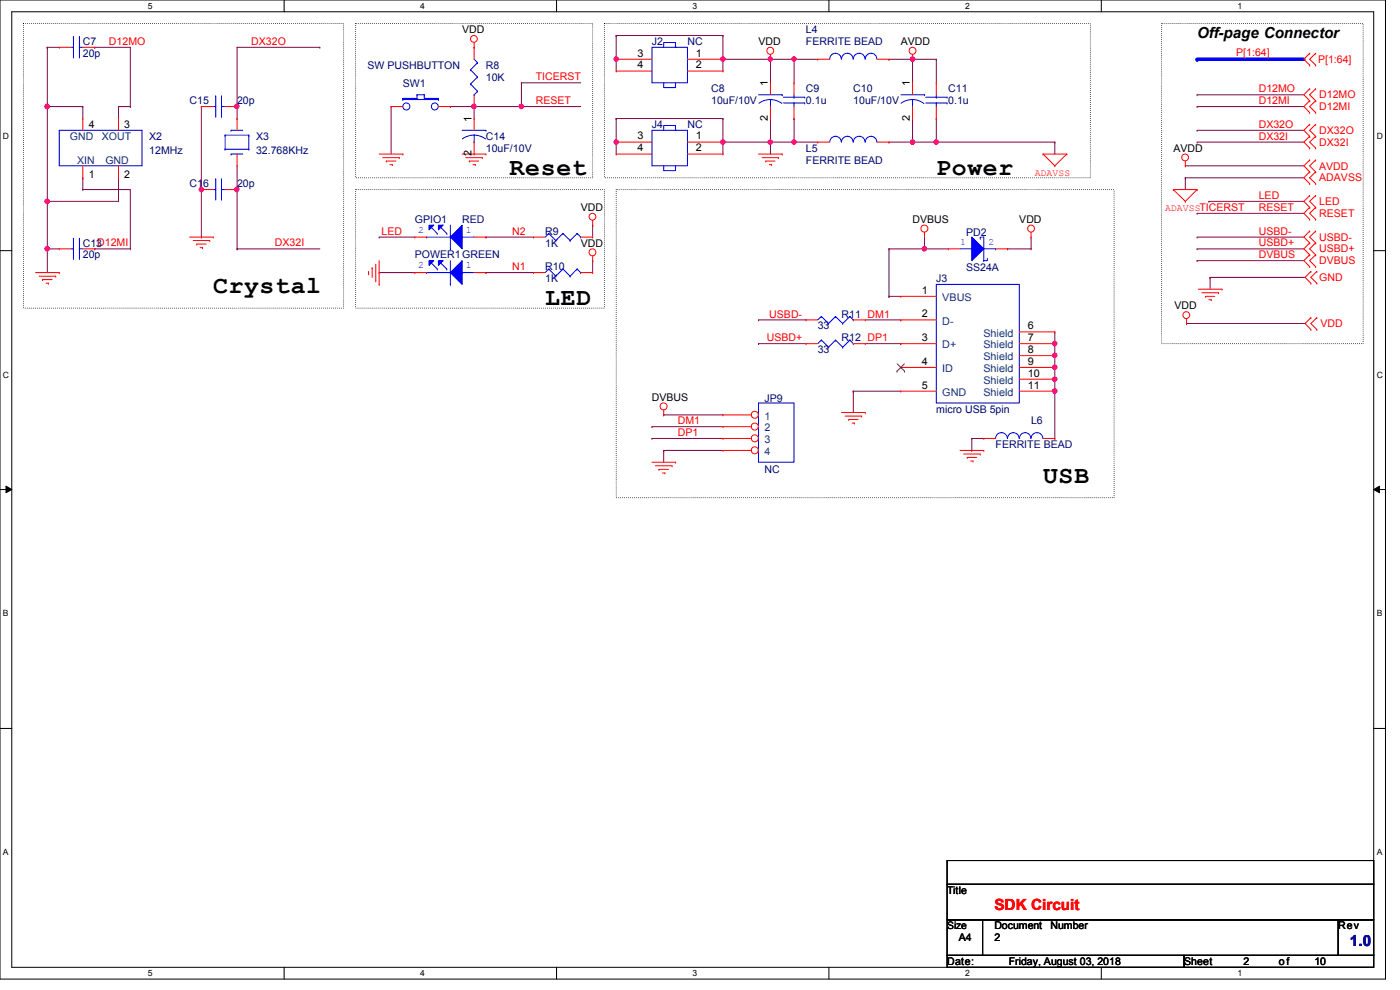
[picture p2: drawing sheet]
<svg xmlns="http://www.w3.org/2000/svg" width="297mm" height="210mm" viewBox="0 0 297 210" stroke-linecap="round" stroke-linejoin="round" font-family="sans-serif">
<path d="M0 0h293.9v207.7h-293.9zM2.5 2.5h288.9v202.7h-288.9z" fill="none" stroke="#000" stroke-width=".21"/>
<g fill="#fff">
<path d="M31.4 .3h.9v1.9h-.9z"/>
<path d="M31.4 205.4h.9v2h-.9z"/>
</g>
<path d="M60.3 0v2.5M60.3 205.2v2.5" fill="none" stroke="#000" stroke-width=".21"/>
<g fill="#fff">
<path d="M89.2 .3h.9v1.9h-.9z"/>
<path d="M89.2 205.4h.9v2h-.9z"/>
</g>
<path d="M118.1 0v2.5M118.1 205.2v2.5" fill="none" stroke="#000" stroke-width=".21"/>
<g fill="#fff">
<path d="M146.9 .3h1v1.9h-1z"/>
<path d="M146.9 205.4h1v2h-1z"/>
</g>
<path d="M175.9 0v2.5M175.9 205.2v2.5" fill="none" stroke="#000" stroke-width=".21"/>
<g fill="#fff">
<path d="M204.7 .3h1v1.9h-1z"/>
<path d="M204.7 205.4h1v2h-1z"/>
</g>
<path d="M233.6 0v2.5M233.6 205.2v2.5" fill="none" stroke="#000" stroke-width=".21"/>
<g fill="#fff">
<path d="M262.5 .3h1v1.9h-1z"/>
<path d="M262.5 205.4h1v2h-1z"/>
<path d="M.6 27.8h1.3v2h-1.3z"/>
<path d="M292.1 27.8h1.2v2h-1.2z"/>
<path d="M.6 78.5h1.3v2h-1.3z"/>
<path d="M292.1 78.5h1.2v2h-1.2z"/>
</g>
<path d="M0 53.2h2.5M291.4 53.2h2.5" fill="none" stroke="#000" stroke-width=".21"/>
<g fill="#fff">
<path d="M.6 129.2h1.2v1.9h-1.2z"/>
<path d="M292.1 129.2h1.1v1.9h-1.1z"/>
</g>
<path d="M0 103.8h2.5M1.3 103.1l1.2 .7-1.2 .7zM291.4 103.8l1.3-.7v1.4zM291.4 103.8h2.5" fill="none" stroke="#000" stroke-width=".21"/>
<path d="M1.3 103.1l1.2 .7-1.2 .7zM291.4 103.8l1.3-.7v1.4z" fill="#000"/>
<g fill="#fff">
<path d="M.6 179.8h1.2v2h-1.2z"/>
<path d="M292.1 179.8h1.1v2h-1.1z"/>
</g>
<path d="M0 154.5h2.5M291.4 154.5h2.5" fill="none" stroke="#000" stroke-width=".21"/>
<path d="M5 5h67.9v60.4h-67.9zM75.4 5h50.3v32.7h-50.3zM128.2 5h103.1v32.7h-103.1zM246.4 5h42.8v67.9h-42.8zM75.4 40.2h52.8v25.2h-52.8zM130.7 40.2h105.6v65.4h-105.6z" fill="none" stroke="#000" stroke-width=".21" stroke-dasharray="0 .4"/>
<path d="M254 12.6h22.6" fill="none" stroke="#00f" stroke-width=".72"/>
<circle cx="254" cy="12.6" r=".36" fill="#00f"/>
<g fill="none" stroke="#800040" stroke-width=".21">
<path d="M130.7 30.1h.1M130.7 25.1h.1M130.7 30.1v2.6M130.7 25.1h22.7M153.4 30.1h.1M153.4 30.1v2.6M168.4 25.1h.1M168.4 25.1v5M251.5 37.7h.1M251.5 35.2h.1M251.5 37.7v2.5M251.5 37.7h25.1"/>
<path d="M251.5 35.2h25.1M254 22.6h.1M254 20.1h.1M254 22.6h22.6M254 20.1h22.6M80.4 50.3h.1M80.4 57.8h.1M80.4 50.3h7.6M80.4 57.8h7.6M103.1 50.3h.1M103.1 57.8h.1M103.1 50.3h10.1"/>
<path d="M103.1 57.8h10.1M125.7 47.8h.1M125.7 55.3h.1M125.7 47.8v2.5M125.7 55.3v2.5M254 45.3h.1M254 50.3h.1M254 52.8h.1M254 55.3h.1M254 45.3h22.6M254 50.3h22.6M254 52.8h22.6"/>
<path d="M254 55.3h22.6M256.5 42.7h.1M256.5 42.7h20.1M256.7 58.8h.1M256.7 58.8h20.2M256.7 58.8v2.5M160.9 67.9h.1M160.9 72.9h.1M160.9 67.9h10.1M160.9 72.9h10.1M251.7 68.6h.1M251.7 68.6h25.2"/>
<path d="M138.3 90.5h.1M138.3 93h.1M138.3 90.5h15.1M138.3 93h15.1M140.8 88h.1M140.8 95.5h.1M140.8 88h12.6M140.8 95.5h12.6M140.8 95.5v2.5M181 83h.1M181 83h10.1M181 83v4.5"/>
</g>
<circle cx="168.4" cy="30.1" r=".47" fill="#f0f"/>
<circle cx="168.4" cy="30.1" r=".47" fill="none" stroke="#f0f" stroke-width=".21"/>
<path d="M130.7 12.6h.1M130.7 12.6v2.5M163.4 12.6h.1M163.4 12.6h5M193.6 12.6h.1M193.6 12.6h5M163.4 30.1h.1M163.4 30.1h5" fill="none" stroke="#800040" stroke-width=".21"/>
<circle cx="130.7" cy="12.5" r=".47" fill="#f0f"/>
<circle cx="130.7" cy="12.5" r=".47" fill="none" stroke="#f0f" stroke-width=".21"/>
<path d="M130.7 7.5h.1M130.7 7.5h22.7M130.7 7.5v5.1M198.6 30.1h.1M198.6 30.1h25.2" fill="none" stroke="#800040" stroke-width=".21"/>
<circle cx="198.6" cy="30.1" r=".48" fill="#f0f"/>
<circle cx="198.6" cy="30.1" r=".48" fill="none" stroke="#f0f" stroke-width=".21"/>
<path d="M153.4 7.5h.1M153.4 12.6h.1M153.4 7.5v7.6M153.4 12.6h10" fill="none" stroke="#800040" stroke-width=".21"/>
<circle cx="163.4" cy="12.5" r=".47" fill="#f0f"/>
<circle cx="163.4" cy="12.5" r=".47" fill="none" stroke="#f0f" stroke-width=".21"/>
<circle cx="153.4" cy="12.5" r=".48" fill="#f0f"/>
<circle cx="153.4" cy="12.5" r=".48" fill="none" stroke="#f0f" stroke-width=".21"/>
<path d="M100.6 22.6h.1M100.6 22.6v2.5" fill="none" stroke="#800040" stroke-width=".21"/>
<circle cx="100.5" cy="22.6" r=".48" fill="#f0f"/>
<circle cx="100.5" cy="22.6" r=".48" fill="none" stroke="#f0f" stroke-width=".21"/>
<path d="M110.6 17.6h.1M110.6 17.6v5M110.6 17.6h12.6M95.5 22.6h.1M95.5 22.6h27.7M100.6 22.6h.1M110.6 22.6h.1" fill="none" stroke="#800040" stroke-width=".21"/>
<circle cx="110.6" cy="22.6" r=".49" fill="#f0f"/>
<circle cx="110.6" cy="22.6" r=".49" fill="none" stroke="#f0f" stroke-width=".21"/>
<path d="M153.4 25.1h.1M153.4 25.1v5" fill="none" stroke="#800040" stroke-width=".21"/>
<circle cx="153.4" cy="30.1" r=".48" fill="#f0f"/>
<circle cx="153.4" cy="30.1" r=".48" fill="none" stroke="#f0f" stroke-width=".21"/>
<path d="M130.7 25.1h.1M130.7 25.1v5" fill="none" stroke="#800040" stroke-width=".21"/>
<circle cx="130.7" cy="30.1" r=".47" fill="#f0f"/>
<circle cx="130.7" cy="30.1" r=".47" fill="none" stroke="#f0f" stroke-width=".21"/>
<path d="M188.6 12.6h.1M188.6 12.6h5M193.6 12.6h.1M193.6 12.6v5M198.6 12.6h.1M198.6 12.6v5" fill="none" stroke="#800040" stroke-width=".21"/>
<circle cx="193.6" cy="12.5" r=".47" fill="#f0f"/>
<circle cx="193.6" cy="12.5" r=".47" fill="none" stroke="#f0f" stroke-width=".21"/>
<path d="M168.4 12.6h.1M168.4 12.6h5.1M168.4 12.6v5" fill="none" stroke="#800040" stroke-width=".21"/>
<circle cx="168.4" cy="12.5" r=".47" fill="#f0f"/>
<circle cx="168.4" cy="12.5" r=".47" fill="none" stroke="#f0f" stroke-width=".21"/>
<path d="M163.4 12.6h.1M163.4 12.6v5M153.4 30.1h.1M153.4 30.1h10M163.4 30.1h.1M163.4 25.1h.1M163.4 25.1v7.6M168.4 30.1h.1M168.4 30.1h5.1M188.6 30.1h.1M188.6 30.1h5" fill="none" stroke="#800040" stroke-width=".21"/>
<circle cx="163.4" cy="30.1" r=".47" fill="#f0f"/>
<circle cx="163.4" cy="30.1" r=".47" fill="none" stroke="#f0f" stroke-width=".21"/>
<path d="M193.6 30.1h.1M193.6 25.1h.1M193.6 25.1v5M198.6 25.1h.1M198.6 25.1v5h-5M223.8 30.1h.1M223.8 30.1v2.6" fill="none" stroke="#800040" stroke-width=".21"/>
<circle cx="193.6" cy="30.1" r=".47" fill="#f0f"/>
<circle cx="193.6" cy="30.1" r=".47" fill="none" stroke="#f0f" stroke-width=".21"/>
<g fill="none" stroke="#800040" stroke-width=".21">
<path d="M10 22.6h.1M10 22.6h7.6M10 22.6v20.1M25.1 22.6h.1M25.1 37.7h.1M25.1 22.6v2.5M25.1 37.7v5h-15.1M25.1 22.6h2.5M83 22.6h.1M83 22.6v10.1M254 30.1h.1M254 27.6h.1"/>
<path d="M254 30.1h22.6M254 27.6h22.6M10 42.7h.1"/>
</g>
<circle cx="10" cy="42.7" r=".48" fill="#f0f"/>
<circle cx="10" cy="42.7" r=".48" fill="none" stroke="#f0f" stroke-width=".21"/>
<circle cx="10" cy="22.6" r=".49" fill="#f0f"/>
<circle cx="10" cy="22.6" r=".49" fill="none" stroke="#f0f" stroke-width=".21"/>
<path d="M17.6 22.6h.1M17.6 22.6v2.5M10 52.8h.1M10 52.8v5" fill="none" stroke="#800040" stroke-width=".21"/>
<circle cx="10" cy="52.8" r=".49" fill="#f0f"/>
<circle cx="10" cy="52.8" r=".49" fill="none" stroke="#f0f" stroke-width=".21"/>
<path d="M20.1 10h.1M20.1 10h7.5M50.3 35.2v5M20.1 52.8h.1M20.1 52.8h7.5M50.3 52.8h.1M50.3 40.2h.1M50.3 52.8h17.6" fill="none" stroke="#800040" stroke-width=".21"/>
<circle cx="50.2" cy="40.2" r=".48" fill="#f0f"/>
<circle cx="50.2" cy="40.2" r=".48" fill="none" stroke="#f0f" stroke-width=".21"/>
<g fill="none" stroke="#800040" stroke-width=".21">
<path d="M10 10h.1M10 10h2.6M10 10v12.6M50.3 10v12.6M17.6 37.7h.1M17.6 37.7v2.5M50.3 22.6h.1M10 52.8h.1M10 42.7h.1M10 52.8h2.6M10 42.7v10.1M17.6 40.2h.1"/>
<path d="M17.6 40.2h10M188.6 52.8h.1M188.6 52.8h12.6M188.6 52.8v10.1M196.1 52.8h.1M196.1 50.3v2.5M188.6 62.9h.1M188.6 62.9h2.5"/>
</g>
<circle cx="196.1" cy="52.8" r=".49" fill="#f0f"/>
<circle cx="196.1" cy="52.8" r=".49" fill="none" stroke="#f0f" stroke-width=".21"/>
<g fill="none" stroke="#800040" stroke-width=".21">
<path d="M213.7 52.8h.1M213.7 52.8h5M218.7 52.8h.1M218.7 50.3v2.5M183.6 67.9h7.5M183.6 72.9h7.5M191.1 67.9h.1M191.1 72.9h.1M223.8 72.9h.1M223.8 70.4v2.5M206.2 93h.1M206.2 95.5h.1"/>
<path d="M206.2 93h2.5M206.2 93v2.5"/>
</g>
<circle cx="223.8" cy="72.9" r=".49" fill="#f0f"/>
<circle cx="223.8" cy="72.9" r=".49" fill="none" stroke="#f0f" stroke-width=".21"/>
<path d="M223.8 77.9h.1M223.8 75.4v2.5" fill="none" stroke="#800040" stroke-width=".21"/>
<circle cx="223.8" cy="75.4" r=".48" fill="#f0f"/>
<circle cx="223.8" cy="75.4" r=".48" fill="none" stroke="#f0f" stroke-width=".21"/>
<path d="M223.8 75.4h.1M223.8 72.9v2.5M223.8 93h.1M223.8 83h.1M223.8 80.4v12.6" fill="none" stroke="#800040" stroke-width=".21"/>
<circle cx="223.8" cy="82.9" r=".49" fill="#f0f"/>
<circle cx="223.8" cy="82.9" r=".49" fill="none" stroke="#f0f" stroke-width=".21"/>
<path d="M223.8 77.9v2.5M223.8 80.4h.1" fill="none" stroke="#800040" stroke-width=".21"/>
<circle cx="223.8" cy="77.9" r=".49" fill="#f0f"/>
<circle cx="223.8" cy="77.9" r=".49" fill="none" stroke="#f0f" stroke-width=".21"/>
<circle cx="223.8" cy="80.4" r=".48" fill="#f0f"/>
<circle cx="223.8" cy="80.4" r=".48" fill="none" stroke="#f0f" stroke-width=".21"/>
<path d="M27.6 10v12.6M50.3 10h17.6M67.9 10h.1M27.6 22.6h.1M50.3 25.1h.1M50.3 22.6v2.5M27.6 52.8h.1M27.6 40.2v12.6" fill="none" stroke="#800040" stroke-width=".21"/>
<circle cx="50.2" cy="22.6" r=".48" fill="#f0f"/>
<circle cx="50.2" cy="22.6" r=".48" fill="none" stroke="#f0f" stroke-width=".21"/>
<path d="M42.7 22.6v17.6M42.7 40.2h.1M50.3 52.8h.1M50.3 40.2v12.6" fill="none" stroke="#800040" stroke-width=".21"/>
<circle cx="42.7" cy="40.2" r=".48" fill="#f0f"/>
<circle cx="42.7" cy="40.2" r=".48" fill="none" stroke="#f0f" stroke-width=".21"/>
<path d="M42.7 50.3h.1M42.7 40.2v10.1" fill="none" stroke="#800040" stroke-width=".21"/>
<g fill="none" stroke="#f00" stroke-width=".21">
<path d="M100.6 10h.1M100.6 9v1M163.4 12.6h.1M163.4 17.6h.1M163.4 11.6v1M163.4 17.6v2.5M193.6 12.6h.1M193.6 11.6v1M277.8 11.3h.1M277.8 13.8h.1M277.8 18.8h.1M277.8 11.3l-1.2 1.3 1.2 1.2"/>
<path d="M277.8 18.8l-1.2 1.3 1.2 1.3M279.1 13.8h.1M279.1 11.3h.1M279.1 18.8h.1M279.1 11.3l-1.3 1.3 1.3 1.2M279.1 18.8l-1.3 1.3 1.3 1.3M80.4 32.7h5.1M81.2 33.4h3.5M82 34.2h.1M82 34.2h2M82.7 34.9h.5M83.2 34.9h.1"/>
<path d="M84.7 33.4h.1M85.5 32.7h.1M98 32.7h5.1M98.8 33.4h3.5M99.6 34.2h.1M99.6 34.2h2M100.3 34.9h.5M100.8 34.9h.1M102.3 33.4h.1M103.1 32.7h.1M160.9 32.7h5M161.7 33.4h3.5"/>
<path d="M162.4 34.2h.1M162.4 34.2h2M163.2 34.9h.5M163.4 25.1h.1M163.4 22.6v2.5M163.7 34.9h.1M165.2 33.4h.1M165.9 32.7h.1M221.3 32.7h.1M221.3 32.7h5M221.3 32.7l2.5 2.5M223.8 35.2h.1"/>
<path d="M226.3 32.7h.1M226.3 32.7l-2.5 2.5M251.5 35.2h.1M251.5 34.2v1M277.8 38.9h.1M277.8 36.4h.1M277.8 34h.1M277.8 23.9h.1M277.8 21.4h.1M277.8 31.4h.1M277.8 28.9h.1M277.8 26.4h.1"/>
<path d="M277.8 36.4l-1.2 1.3 1.2 1.2M277.8 34l-1.2 1.2 1.2 1.2M277.8 21.4l-1.2 1.2 1.2 1.3M277.8 28.9l-1.2 1.2 1.2 1.3M277.8 26.4l-1.2 1.2 1.2 1.3M279.1 36.4h.1M279.1 38.9h.1M279.1 34h.1M279.1 21.4h.1M279.1 23.9h.1M279.1 28.9h.1M279.1 31.4h.1"/>
<path d="M279.1 26.4h.1M279.1 36.4l-1.3 1.3 1.3 1.2M279.1 34l-1.3 1.2 1.3 1.2M279.1 21.4l-1.3 1.2 1.3 1.3M279.1 28.9l-1.3 1.2 1.3 1.3M279.1 26.4l-1.3 1.2 1.3 1.3M7.5 57.8h5.1M8.3 58.6h3.5M9 59.3h.1M9 59.3h2M11.8 58.6h.1M12.6 57.8h.1"/>
<path d="M40.2 50.3h5.1M41 51h3.5M41.7 51.8h.1M41.7 51.8h2M42.5 52.5h.5M43 52.5h.1M44.5 51h.1M45.3 50.3h.1M78.2 58.1h.1M78.2 57.6v.5M79 56.8h.1M79 56.8v2"/>
<path d="M79.7 59.6h.1M79.7 56v3.6M80.4 55.3v5M125.7 55.3h.1M125.7 47.8h.1M125.7 46.7v1.1M125.7 54.3v1M196.1 50.3h.1M196.1 49.3v1M218.7 50.3h.1M218.7 49.3v1M248.9 40.2h.1"/>
<path d="M248.9 40.2h5.1M248.9 40.2l2.6 2.5M251.5 42.7h.1M254 40.2h.1M254 40.2l-2.5 2.5M277.8 44h.1M277.8 41.5h.1M277.8 46.5h.1M277.8 51.5h.1M277.8 49h.1M277.8 54.1h.1M277.8 56.6h.1"/>
<path d="M277.8 41.5l-1.2 1.2 1.2 1.3M277.8 44l-1.2 1.3 1.2 1.2M277.8 49l-1.2 1.3 1.2 1.2M277.8 51.5l-1.2 1.3 1.2 1.3M277.8 54.1l-1.2 1.2 1.2 1.3M278.1 57.6h.1M278.1 57.6l-1.2 1.2 1.2 1.3M279.1 41.5h.1M279.1 44h.1M279.1 46.5h.1M279.1 49h.1M279.1 51.5h.1"/>
<path d="M279.1 54.1h.1M279.1 56.6h.1M279.1 41.5l-1.3 1.2 1.3 1.3M279.1 44l-1.3 1.3 1.3 1.2M279.1 49l-1.3 1.3 1.3 1.2M279.1 51.5l-1.3 1.3 1.3 1.3M279.1 54.1l-1.3 1.2 1.3 1.3M279.4 57.6h.1M279.4 57.6l-1.3 1.2 1.3 1.3M9.8 60.1h.5M10.3 60.1h.1M80.4 60.3h.1"/>
<path d="M251.7 68.6h.1M251.7 67.6v1M254.2 61.3h5M255 62.1h3.5M255.7 62.9h.1M255.7 62.9h2M256.5 63.6h.5M257 63.6h.1M258.5 62.1h.1M259.2 61.3h.1M278.1 60.1h.1M278.1 69.9h.1"/>
<path d="M278.1 67.4h.1M278.1 67.4l-1.2 1.2 1.2 1.3M279.4 60.1h.1M279.4 67.4h.1M279.4 69.9h.1M279.4 67.4l-1.3 1.2 1.3 1.3M138.3 98h5M139 98.8h3.6M139.8 99.6h.1M139.8 99.6h2M140.8 88h.1M140.8 87v1"/>
<path d="M142.6 98.8h.1M143.3 98h.1M178.5 87.5h5.1M179.3 88.3h3.5M180 89h.1M180 89h2M180.8 89.7h.5M181.3 89.7h.1M182.8 88.3h.1M183.6 87.5h.1M203.7 95.5h5M204.4 96.3h3.5"/>
<path d="M205.2 97h.1M205.2 97h2M205.9 97.8h.5M206.4 97.8h.1M207.9 96.3h.1M208.7 95.5h.1M208.7 93h.1M208.7 93h2.5M221.3 93h2.5M223.8 93h.1M140.5 100.3h.6M141.1 100.3h.1"/>
<circle cx="100.5" cy="8.3" r=".72"/>
<circle cx="163.4" cy="10.8" r=".73"/>
<circle cx="193.6" cy="10.8" r=".73"/>
<circle cx="251.4" cy="33.4" r=".72"/>
<circle cx="125.7" cy="53.5" r=".73"/>
<circle cx="125.7" cy="46" r=".72"/>
<circle cx="196.1" cy="48.5" r=".75"/>
<circle cx="218.7" cy="48.5" r=".73"/>
<circle cx="251.7" cy="66.8" r=".72"/>
<circle cx="140.8" cy="86.2" r=".75"/>
</g>
<path d="M200.9 182.5h90.5v5.1h-90.5zM200.9 187.6h90.5v7.5h-90.5zM200.9 195.1h7.5v7.5h-7.5zM208.4 195.1h75.5v7.5h-75.5zM283.9 195.1h7.5v7.5h-7.5zM200.9 202.6h50.3v2.6h-50.3zM251.2 202.6h40.2v2.6h-40.2z" fill="none" stroke="#000" stroke-width=".21"/>
<path d="M160.9 20.1h5M163.4 22.6h.1M163.4 21.1l1.1 .2 1.4 .6M163.4 21.1l-1.5 .3-.9 .5M163.4 21.1v1.5M165.9 20.1h.1M211.2 93a1.25 1.25 0 0 1 1.2-1.2 1.25 1.25 0 0 1 1.3 1.2M213.7 93a1.23 1.23 0 0 1 1.3-1.2 1.23 1.23 0 0 1 1.2 1.2M216.2 93a1.23 1.23 0 0 1 1.3-1.2 1.23 1.23 0 0 1 1.2 1.2 1.27 1.27 0 0 1 1.3-1.2 1.27 1.27 0 0 1 1.2 1.2" fill="none" stroke="#00f" stroke-width=".21"/>
<path d="M206.2 50.3l2.5 2.5-2.5 2.5z" fill="#00f"/>
<g fill="none" stroke="#00f" stroke-width=".21">
<path d="M191.1 20.1h5M193.6 22.6h.1M193.6 21.1l1.5 .3 .9 .6M193.6 21.1l-1.6 .3-.9 .5M193.6 21.1v1.5M196.1 20.1h.1M203.7 52.8h2.5M206.2 50.3l2.5 2.5-2.5 2.5zM206.2 52.8h.1M207.9 50.8v-.5h.8v5M208.7 55.3h.1M208.7 52.8h2.5"/>
<path d="M209.5 54.8v.5h-.8M211.2 52.8h.1"/>
</g>
<path d="M193.6 17.6h.1M193.6 17.6v2.5M193.6 25.1h.1M193.6 22.6v2.5M201.2 52.8h.1M201.2 52.8h2.5M211.2 52.8h2.5M213.7 52.8h.1" fill="none" stroke="#f00" stroke-width=".21"/>
<path d="M98 47.8v5l-2.5-2.5z" fill="#00f"/>
<path d="M98 47.8v5l-2.5-2.5z" fill="none" stroke="#00f" stroke-width=".21"/>
<path d="M93 47.8h1l-1 1z" fill="#00f"/>
<path d="M93 47.8h1l-1 1z" fill="none" stroke="#00f" stroke-width=".21"/>
<path d="M91 47.8h1l-1 1z" fill="#00f"/>
<g fill="none" stroke="#00f" stroke-width=".21">
<path d="M178.5 12.5a1.23 1.23 0 0 0-1.3-1.2 1.23 1.23 0 0 0-1.2 1.3M181 12.5a1.23 1.23 0 0 0-1.3-1.2 1.23 1.23 0 0 0-1.2 1.3M183.5 12.5a1.25 1.25 0 0 0-1.3-1.2 1.25 1.25 0 0 0-1.2 1.3M186 12.5a1.23 1.23 0 0 0-1.2-1.2 1.23 1.23 0 0 0-1.2 1.3M12.6 27.6h17.5v7.6h-17.5zM85.5 20.9h.1M85.5 21.1h.1M85.5 21.1h7.5M85.5 20.9h3M85.5 20.9v.2M88.5 20.1h.1M88.5 20.9h.1"/>
<path d="M88.5 20.1h1.5M88.5 20.1v.8M90 20.9h.1M90 20.1h.1M90 20.9h3M90 20.1v.8M93 21.1h.1M93 20.9h.1M93 20.9v.2M166.2 21.8h4.5M166.2 20.6h4.5M168.4 20.6h.1"/>
<path d="M168.4 21.8h.1M168.4 20.1v.5M168.4 21.8v.8M170.7 21.8h.1M170.7 20.6h.1M196.4 21.8h4.5M196.4 20.6h4.5M198.6 20.6h.1M198.6 21.8h.1M198.6 20.1v.5M198.6 21.8v.8M200.9 21.8h.1"/>
<path d="M200.9 20.6h.1M90.5 50.3h.1M90.5 50.3h5M91 47.8h1l-1 1zM91.5 48.3l1.3 1.2M92.8 49.5h.1M93.5 48.3l1.3 1.2M94.8 49.5h.1M95.5 52.8h.1M95.5 47.8v5M98 50.3h.1M98 50.3h2.6"/>
<path d="M116.4 49.5h.1M116.4 49.5l-.7 .8M116.4 49.5l1.5 1.5M117.9 51h.1M119.4 49.5h.1M119.4 49.5l-1.5 1.5M119.4 49.5l1.5 1.5M120.9 51h.1M122.4 49.5h.1M122.4 49.5l-1.5 1.5M122.4 49.5l.8 .8M123.2 50.3h.1"/>
<path d="M174.2 67.1h.1M174.2 67.1l-.7 .8M174.2 67.1l1.6 1.5M175.8 68.6h.1M177.2 67.1h.1M177.2 67.1l-1.4 1.5M177.2 67.1l1.6 1.5M178.8 68.6h.1M180.3 67.1h.1M180.3 67.1l-1.5 1.5M180.3 67.1l.7 .8M181 67.9h.1"/>
<path d="M198.6 60.3h17.6v25.2h-17.6z"/>
<circle cx="86.2" cy="22.6" r=".75"/>
<circle cx="92.2" cy="22.6" r=".73"/>
</g>
<g fill="none" stroke="#f00" stroke-width=".21">
<path d="M168.4 17.6h.1M168.4 17.6v2.5M173.5 12.6h.1M173.5 12.6h2.5M186.1 12.6h2.5M188.6 12.6h.1M198.6 17.6h.1M198.6 17.6v2.5M17.6 37.7h.1M17.6 25.1h.1M17.6 25.1v2.5M17.6 35.2v2.5"/>
<path d="M25.1 37.7h.1M25.1 25.1h.1M25.1 25.1v2.5M25.1 35.2v2.5M83 22.6h.1M83 22.6h2.5M93 22.6h2.5M95.5 22.6h.1M168.4 25.1h.1M168.4 22.6v2.5M198.6 25.1h.1M198.6 22.6v2.5"/>
<path d="M88 50.3h.1M88 50.3h2.5M100.6 50.3h2.5M103.1 50.3h.1M113.2 50.3h.1M113.2 50.3h2.5M123.2 50.3h2.5M125.7 50.3h.1M171 67.9h.1M171 67.9h2.5M181 67.9h2.6M183.6 67.9h.1"/>
<path d="M191.1 62.9h.1M191.1 67.9h.1M191.1 72.9h.1M191.1 77.9h.1M191.1 62.9h7.5M191.1 67.9h7.5M191.1 72.9h7.5M191.1 77.9h7.5M216.2 72.9h7.6M216.2 77.9h7.6M216.2 70.4h7.6M216.2 75.4h7.6"/>
<path d="M223.8 70.4h.1M223.8 72.9h.1M223.8 75.4h.1M223.8 77.9h.1M191.1 83h.1M191.1 83h7.5M216.2 83h7.6M216.2 80.4h7.6M223.8 80.4h.1M223.8 83h.1"/>
</g>
<path d="M190.3 78.7h.1M190.3 77.2l1.6 1.5M191.9 77.2l-1.6 1.5M191.9 78.7h.1" fill="none" stroke="#804000" stroke-width=".21"/>
<path d="M98 55.3v5l-2.5-2.5z" fill="#00f"/>
<path d="M98 55.3v5l-2.5-2.5z" fill="none" stroke="#00f" stroke-width=".21"/>
<path d="M93 55.3h1l-1 1z" fill="#00f"/>
<path d="M93 55.3h1l-1 1z" fill="none" stroke="#00f" stroke-width=".21"/>
<path d="M91 55.3h1l-1 1z" fill="#00f"/>
<g fill="none" stroke="#00f" stroke-width=".21">
<path d="M176 30.1a1.23 1.23 0 0 1 1.2-1.2 1.23 1.23 0 0 1 1.3 1.2M178.5 30.1a1.23 1.23 0 0 1 1.2-1.2 1.23 1.23 0 0 1 1.3 1.2M181 30.1a1.25 1.25 0 0 1 1.3-1.2 1.25 1.25 0 0 1 1.2 1.2M183.6 30.1a1.23 1.23 0 0 1 1.2-1.2 1.23 1.23 0 0 1 1.2 1.2M90.5 57.8h.1M90.5 57.8h5M91 55.3h1l-1 1zM91.5 55.8l1.3 1.3M92.8 57.1h.1M93.5 55.8l1.3 1.3M94.8 57.1h.1M95.5 55.3v5"/>
<path d="M98 57.8h.1M98 57.8h2.6M95.5 60.3h.1M160.9 85.5h7.5v12.5h-7.5z"/>
</g>
<path d="M173.5 30.1h.1M173.5 30.1h2.5M186.1 30.1h2.5M188.6 30.1h.1M88 57.8h.1M88 57.8h2.5M100.6 57.8h2.5M103.1 57.8h.1" fill="none" stroke="#f00" stroke-width=".21"/>
<circle cx="160.1" cy="88" r=".75" fill="#fff"/>
<g fill="none" stroke="#f00" stroke-width=".21">
<path d="M153.4 88h.1M153.4 88h6"/>
<circle cx="160.1" cy="88" r=".75"/>
</g>
<circle cx="160.1" cy="90.5" r=".75" fill="#fff"/>
<g fill="none" stroke="#f00" stroke-width=".21">
<path d="M153.4 90.5h.1M153.4 90.5h6"/>
<circle cx="160.1" cy="90.5" r=".75"/>
</g>
<circle cx="160.1" cy="93" r=".75" fill="#fff"/>
<g fill="none" stroke="#f00" stroke-width=".21">
<path d="M153.4 93h.1M153.4 93h6"/>
<circle cx="160.1" cy="93" r=".75"/>
</g>
<circle cx="160.1" cy="95.5" r=".75" fill="#fff"/>
<g fill="none" stroke="#f00" stroke-width=".21">
<path d="M12.6 10h.1M12.6 10h2.5M17.6 10h2.5M20.1 10h.1M100.6 10h.1M100.6 10v2.6M130.7 12.6h.1M130.7 15.1h.1M130.7 12.6h7.6M130.7 15.1h7.6M145.8 12.6h7.6M145.8 15.1h7.6"/>
<path d="M153.4 12.6h.1M153.4 15.1h.1M42.7 22.6h.1M42.7 22.6h2.6M47.8 22.6h2.5M50.3 22.6h.1M50.3 25.1h.1M50.3 35.2h.1M50.3 25.1v2.5M50.3 32.7v2.5M100.6 22.6h.1M100.6 25.1h.1"/>
<path d="M100.6 32.7h.1M100.6 20.1v2.5M100.6 25.1v2.5M100.6 30.1v2.6M130.7 30.1h.1M130.7 32.7h.1M130.7 30.1h7.6M130.7 32.7h7.6M145.8 30.1h7.6M145.8 32.7h7.6M153.4 30.1h.1M153.4 32.7h.1"/>
<path d="M12.6 52.8h.1M12.6 52.8h2.5M17.6 52.8h2.5M20.1 52.8h.1M42.7 40.2h.1M42.7 40.2h2.6M47.8 40.2h2.5M50.3 40.2h.1M113.2 57.8h.1M113.2 57.8h2.5M123.2 57.8h2.5M125.7 57.8h.1"/>
<path d="M171 72.9h.1M171 72.9h2.5M181 72.9h2.6M183.6 72.9h.1M153.4 95.5h.1M153.4 95.5h6"/>
<circle cx="160.1" cy="95.5" r=".75"/>
</g>
<g fill="none" stroke="#00f" stroke-width=".21">
<path d="M15.1 10h.5M15.6 10h.1M15.6 7.8h.1M15.6 7.8v4.5M16.8 7.8h.1M16.8 10h.1M16.8 10h.8M16.8 7.8v4.5M99.8 14.8h.1M99.8 17.8h.1M99.8 14.8l1.5 1.5M99.8 17.8l1.5 1.5"/>
<path d="M100.6 12.6l.7 .7M101.3 13.3h.1M101.3 16.3h.1M101.3 19.3h.1M101.3 13.3l-1.5 1.5M101.3 16.3l-1.5 1.5M101.3 19.3l-.7 .8M138.3 10h7.5v7.6h-7.5zM140.8 10v-1h2.5v1h.3M140.8 17.6v1h2.5v-1M45.3 22.6h.5M45.8 22.6h.1"/>
<path d="M45.8 20.4h.1M45.8 38h.1M45.8 20.4v4.5M45.8 38v4.5M47 20.4h.1M47 22.6h.1M47 38h.1M47 22.6h.8M47 20.4v4.5M47 38v4.5M47.8 31.7h.1M47.8 28.7h.1"/>
<path d="M47.8 28.7v3M47.8 31.7h5M47.8 28.7h5M49 32.7h.1M49 27.6h.1M49 32.7h2.5M49 27.6h2.5M52.8 28.7h.1M52.8 31.7h.1M52.8 28.7v3M98 27.6h5.1M100.6 20.1h.1"/>
<path d="M100.6 30.1h.1M100.6 28.7l1 .1 1.4 .7M100.6 28.7l-1.1 .1-1.4 .7M100.6 28.7v1.4M103.1 27.6h.1M138.3 27.6h7.5v7.6h-7.5zM140.8 27.6v-1h2.5v1h.3M140.8 35.2v1h2.5v-1M15.1 52.8h.5M15.6 52.8h.1M15.6 50.5h.1M15.6 50.5v4.5"/>
<path d="M16.8 50.5h.1M16.8 52.8h.1M16.8 50.5v4.5M16.8 52.8h.8M45.3 40.2h.5M45.8 40.2h.1M47 40.2h.1M47 40.2h.8M116.4 57.1h.1M116.4 57.1l-.7 .7M116.4 57.1l1.5 1.5M117.9 58.6h.1"/>
<path d="M119.4 57.1h.1M119.4 57.1l-1.5 1.5M119.4 57.1l1.5 1.5M120.9 58.6h.1M122.4 57.1h.1M122.4 57.1l-1.5 1.5M122.4 57.1l.8 .7M123.2 57.8h.1M174.2 72.1h.1M174.2 72.1l-.7 .8M174.2 72.1l1.6 1.6M175.8 73.7h.1"/>
<path d="M177.2 72.1h.1M177.2 72.1l-1.4 1.6M177.2 72.1l1.6 1.6M178.8 73.7h.1M180.3 72.1h.1M180.3 72.1l-1.5 1.6M180.3 72.1l.7 .8M181 72.9h.1"/>
</g>
<circle cx="168.4" cy="30.1" r=".47" fill="#f0f"/>
<circle cx="168.4" cy="30.1" r=".47" fill="none" stroke="#f0f" stroke-width=".21"/>
<circle cx="130.7" cy="12.5" r=".47" fill="#f0f"/>
<circle cx="130.7" cy="12.5" r=".47" fill="none" stroke="#f0f" stroke-width=".21"/>
<circle cx="198.6" cy="30.1" r=".48" fill="#f0f"/>
<circle cx="198.6" cy="30.1" r=".48" fill="none" stroke="#f0f" stroke-width=".21"/>
<circle cx="163.4" cy="12.5" r=".47" fill="#f0f"/>
<circle cx="163.4" cy="12.5" r=".47" fill="none" stroke="#f0f" stroke-width=".21"/>
<circle cx="153.4" cy="12.5" r=".48" fill="#f0f"/>
<circle cx="153.4" cy="12.5" r=".48" fill="none" stroke="#f0f" stroke-width=".21"/>
<circle cx="100.5" cy="22.6" r=".48" fill="#f0f"/>
<circle cx="100.5" cy="22.6" r=".48" fill="none" stroke="#f0f" stroke-width=".21"/>
<circle cx="110.6" cy="22.6" r=".49" fill="#f0f"/>
<circle cx="110.6" cy="22.6" r=".49" fill="none" stroke="#f0f" stroke-width=".21"/>
<circle cx="153.4" cy="30.1" r=".48" fill="#f0f"/>
<circle cx="153.4" cy="30.1" r=".48" fill="none" stroke="#f0f" stroke-width=".21"/>
<circle cx="130.7" cy="30.1" r=".47" fill="#f0f"/>
<circle cx="130.7" cy="30.1" r=".47" fill="none" stroke="#f0f" stroke-width=".21"/>
<circle cx="193.6" cy="12.5" r=".47" fill="#f0f"/>
<circle cx="193.6" cy="12.5" r=".47" fill="none" stroke="#f0f" stroke-width=".21"/>
<circle cx="168.4" cy="12.5" r=".47" fill="#f0f"/>
<circle cx="168.4" cy="12.5" r=".47" fill="none" stroke="#f0f" stroke-width=".21"/>
<circle cx="163.4" cy="30.1" r=".47" fill="#f0f"/>
<circle cx="163.4" cy="30.1" r=".47" fill="none" stroke="#f0f" stroke-width=".21"/>
<circle cx="193.6" cy="30.1" r=".47" fill="#f0f"/>
<circle cx="193.6" cy="30.1" r=".47" fill="none" stroke="#f0f" stroke-width=".21"/>
<circle cx="10" cy="42.7" r=".48" fill="#f0f"/>
<circle cx="10" cy="42.7" r=".48" fill="none" stroke="#f0f" stroke-width=".21"/>
<circle cx="10" cy="22.6" r=".49" fill="#f0f"/>
<circle cx="10" cy="22.6" r=".49" fill="none" stroke="#f0f" stroke-width=".21"/>
<circle cx="10" cy="52.8" r=".49" fill="#f0f"/>
<circle cx="10" cy="52.8" r=".49" fill="none" stroke="#f0f" stroke-width=".21"/>
<circle cx="50.2" cy="40.2" r=".48" fill="#f0f"/>
<circle cx="50.2" cy="40.2" r=".48" fill="none" stroke="#f0f" stroke-width=".21"/>
<circle cx="196.1" cy="52.8" r=".49" fill="#f0f"/>
<circle cx="196.1" cy="52.8" r=".49" fill="none" stroke="#f0f" stroke-width=".21"/>
<circle cx="223.8" cy="72.9" r=".49" fill="#f0f"/>
<circle cx="223.8" cy="72.9" r=".49" fill="none" stroke="#f0f" stroke-width=".21"/>
<circle cx="223.8" cy="75.4" r=".48" fill="#f0f"/>
<circle cx="223.8" cy="75.4" r=".48" fill="none" stroke="#f0f" stroke-width=".21"/>
<circle cx="223.8" cy="82.9" r=".49" fill="#f0f"/>
<circle cx="223.8" cy="82.9" r=".49" fill="none" stroke="#f0f" stroke-width=".21"/>
<circle cx="223.8" cy="77.9" r=".49" fill="#f0f"/>
<circle cx="223.8" cy="77.9" r=".49" fill="none" stroke="#f0f" stroke-width=".21"/>
<circle cx="223.8" cy="80.4" r=".48" fill="#f0f"/>
<circle cx="223.8" cy="80.4" r=".48" fill="none" stroke="#f0f" stroke-width=".21"/>
<circle cx="50.2" cy="22.6" r=".48" fill="#f0f"/>
<circle cx="50.2" cy="22.6" r=".48" fill="none" stroke="#f0f" stroke-width=".21"/>
<circle cx="42.7" cy="40.2" r=".48" fill="#f0f"/>
<circle cx="42.7" cy="40.2" r=".48" fill="none" stroke="#f0f" stroke-width=".21"/>
<g font-size="5.2">
<text x="108.1" y="37">Reset</text>
<text x="198.6" y="37">Power</text>
<text x="45.3" y="62.2">Crystal</text>
<text x="115.7" y="64.7">LED</text>
<text x="221.3" y="102.4">USB</text>
</g>
<text font-size="3.3" fill="#f00" x="210.9" y="193.1">SDK Circuit</text>
<text font-size="3.3" fill="#0000a0" x="286.4" y="200.6">1.0</text>
<text font-size="3.2" x="254" y="8">Off-page Connector</text>
<g font-size="2.2" fill="#000080">
<text x="17.6" y="9.6">C7</text>
<text x="138.3" y="9.6">J2</text>
<text x="145.8" y="9.6">NC</text>
<text x="171" y="7">L4</text>
<text x="171" y="9.6">FERRITE BEAD</text>
<text x="17.6" y="12.1">20p</text>
<text x="77.9" y="14.6">SW PUSHBUTTON</text>
<text x="103.1" y="14.6">R8</text>
<text x="103.1" y="17.1">10K</text>
<text x="40.2" y="22.1">C15</text>
<text x="50.3" y="22.1">20p</text>
<text x="85.5" y="18.4">SW1</text>
<text x="150.9" y="19.6">C8</text>
<text x="150.9" y="22.1">10uF/10V</text>
<text x="171" y="19.6">C9</text>
<text x="171" y="22.1">0.1u</text>
<text x="181" y="19.6">C10</text>
<text x="181" y="22.1">10uF/10V</text>
<text x="201.2" y="19.6">C11</text>
<text x="201.2" y="22.1">0.1u</text>
<text x="31.7" y="29.7">X2</text>
<text x="54.3" y="29.7">X3</text>
<text x="103.1" y="29.7">C14</text>
<text x="138.3" y="27.2">J4</text>
<text x="145.8" y="27.2">NC</text>
<text x="31.7" y="32.7">12MHz</text>
<text x="54.3" y="32.7">32.768KHz</text>
<text x="103.1" y="32.2">10uF/10V</text>
<text x="171" y="32.2">L5</text>
<text x="171" y="34.7">FERRITE BEAD</text>
<text x="40.2" y="39.8">C16</text>
<text x="50.3" y="39.8">20p</text>
<text x="88" y="47.3">GPIO1</text>
<text x="98" y="47.3">RED</text>
<text x="17.6" y="52.3">C13</text>
<text x="115.7" y="49.8">R9</text>
<text x="115.7" y="52.3">1K</text>
<text x="204.9" y="50">PD2</text>
<text x="17.6" y="54.8">20p</text>
<text x="88" y="54.8">POWER1GREEN</text>
<text x="115.7" y="57.3">R10</text>
<text x="115.7" y="59.9">1K</text>
<text x="198.6" y="59.9">J3</text>
<text x="204.9" y="57.6">SS24A</text>
<text x="173.5" y="69.9">33</text>
<text x="178.5" y="67.4">R11 DM1</text>
<text x="173.5" y="74.9">33</text>
<text x="178.5" y="72.4">R12 DP1</text>
<text x="162.2" y="85.3">JP9</text>
<text x="198.6" y="87.5">micro USB 5pin</text>
<text x="211.2" y="95">FERRITE BEAD</text>
<text x="218.7" y="90">L6</text>
<text x="162.2" y="100.3">NC</text>
</g>
<g font-size="2.2" fill="#f00">
<text x="23.1" y="9.5">D12MO</text>
<text x="53.3" y="9.5">DX32O</text>
<text x="262.3" y="11.8">P[1:64]</text>
<text x="113.7" y="17.1">TICERST</text>
<text x="279.6" y="13.3">P[1:64]</text>
<text x="113.7" y="22.1">RESET</text>
<text x="267" y="22.1">D12MI</text>
<text x="267" y="19.6">D12MO</text>
<text x="279.9" y="23.4">D12MI</text>
<text x="279.9" y="20.9">D12MO</text>
<text x="267" y="29.6">DX32I</text>
<text x="267" y="27.1">DX32O</text>
<text x="279.9" y="28.4">DX32O</text>
<text x="279.9" y="36">AVDD</text>
<text x="279.9" y="30.9">DX32I</text>
<text x="279.9" y="38.5">ADAVSS</text>
<text x="267" y="42.2">LED</text>
<text x="267" y="44.7">RESET</text>
<text x="279.9" y="43.5">LED</text>
<text x="279.9" y="46">RESET</text>
<text x="20.6" y="52.3">D12MI</text>
<text x="58.3" y="52.3">DX32I</text>
<text x="80.9" y="49.8">LED</text>
<text x="108.6" y="49.8">N2</text>
<text x="267" y="49.8">USBD-</text>
<text x="267" y="52.3">USBD+</text>
<text x="279.9" y="51.1">USBD-</text>
<text x="279.9" y="53.6">USBD+</text>
<text x="108.6" y="57.3">N1</text>
<text x="267" y="54.8">DVBUS</text>
<text x="279.9" y="56.1">DVBUS</text>
<text x="279.9" y="59.6">GND</text>
<text x="163.2" y="67.4">USBD-</text>
<text x="280.1" y="69.4">VDD</text>
<text x="162.7" y="72.4">USBD+</text>
<text x="143.8" y="90">DM1</text>
<text x="143.8" y="92.5">DP1</text>
</g>
<g font-size="2.2">
<text x="98" y="7">VDD</text>
<text x="160.9" y="9.6">VDD</text>
<text x="191.1" y="9.6">AVDD</text>
<text x="135.3" y="12">3</text>
<text x="135.3" y="14.5">4</text>
<text x="147.6" y="12">1</text>
<text x="147.6" y="14.5">2</text>
<text x="162.9" y="18.3" transform="rotate(-90 162.9 18.3)">1</text>
<text x="193" y="18.3" transform="rotate(-90 193 18.3)">1</text>
<text x="18.8" y="27.2">4</text>
<text x="26.4" y="27.2">3</text>
<text x="100" y="25.9" transform="rotate(-90 100 25.9)">1</text>
<text x="135.3" y="29.6">3</text>
<text x="147.6" y="29.6">1</text>
<text x="162.9" y="25.7" transform="rotate(-90 162.9 25.7)">2</text>
<text x="193" y="25.7" transform="rotate(-90 193 25.7)">2</text>
<text x="100" y="33.2" transform="rotate(-90 100 33.2)">2</text>
<text x="135.3" y="32.1">4</text>
<text x="147.6" y="32.1">2</text>
<text x="248.9" y="32.2">AVDD</text>
<text x="18.8" y="37.7">1</text>
<text x="26.4" y="37.7">2</text>
<text x="123.2" y="44.7">VDD</text>
<text x="193.6" y="47.3">DVBUS</text>
<text x="216.2" y="47.3">VDD</text>
<text x="123.2" y="52.3">VDD</text>
<text x="195.6" y="62.3">1</text>
<text x="249.2" y="65.6">VDD</text>
<text x="195.6" y="67.3">2</text>
<text x="218" y="69.8">6</text>
<text x="195.6" y="72.3">3</text>
<text x="195.6" y="77.4">4</text>
<text x="218" y="72.3">7</text>
<text x="218" y="74.9">8</text>
<text x="218" y="77.4">9</text>
<text x="195.6" y="82.4">5</text>
<text x="218" y="79.9">10</text>
<text x="218" y="82.4">11</text>
<text x="138.3" y="85">DVBUS</text>
<text x="200.9" y="189.6">Title</text>
<text x="200.9" y="197.1">Size</text>
<text x="210.9" y="197.1">Document</text>
<text x="222.9" y="197.1">Number</text>
<text x="283.9" y="197.1">Rev</text>
<text x="203.4" y="199.6">A4</text>
<text x="210.9" y="199.6">2</text>
<text x="200.9" y="204.7">Date:</text>
<text x="214" y="204.7">Friday, August 03, 2018</text>
<text x="251.2" y="204.7">Sheet</text>
<text x="263.8" y="204.7">2</text>
<text x="271.3" y="204.7">of</text>
<text x="278.8" y="204.7">10</text>
</g>
<g font-size="2.2" fill="#004080">
<text x="14.8" y="29.7">GND</text>
<text x="21.6" y="29.7">XOUT</text>
<text x="16.3" y="34.7">XIN</text>
<text x="22.4" y="34.7">GND</text>
<text x="199.9" y="63.9">VBUS</text>
<text x="199.9" y="68.9">D-</text>
<text x="208.6" y="71.4">Shield</text>
<text x="199.9" y="73.9">D+</text>
<text x="208.6" y="73.9">Shield</text>
<text x="208.6" y="76.5">Shield</text>
<text x="199.9" y="84">GND</text>
<text x="199.9" y="79">ID</text>
<text x="208.6" y="79">Shield</text>
<text x="208.6" y="81.4">Shield</text>
<text x="208.6" y="84">Shield</text>
<text x="162.2" y="89">1</text>
<text x="162.2" y="91.5">2</text>
<text x="162.2" y="94">3</text>
<text x="162.2" y="96.6">4</text>
</g>
<g font-size="2.1" fill="#f00">
<text x="219.5" y="37.3">ADAVSS</text>
<text x="247.2" y="44.8">ADAVSSTICERST</text>
</g>
<g font-size="2.1" fill="#00f">
<text x="88.7" y="49.4">2</text>
<text x="98.8" y="49.4">1</text>
<text x="203.7" y="51.9">1</text>
<text x="209.7" y="51.9">2</text>
<text x="88.7" y="56.9">2</text>
<text x="98.8" y="56.9">1</text>
</g>
<g font-size="1.8">
<text x="31.4" y="1.9">5</text>
<text x="89.2" y="1.9">4</text>
<text x="146.9" y="1.9">3</text>
<text x="204.7" y="1.9">2</text>
<text x="262.5" y="1.9">1</text>
<text x=".6" y="29.4">D</text>
<text x="292.1" y="29.4">D</text>
<text x=".6" y="80.1">C</text>
<text x="292.1" y="80.1">C</text>
<text x=".6" y="130.8">B</text>
<text x="292.1" y="130.8">B</text>
<text x=".6" y="181.4">A</text>
<text x="292.1" y="181.4">A</text>
<text x="31.4" y="207.1">5</text>
<text x="89.2" y="207.1">4</text>
<text x="146.9" y="207.1">3</text>
<text x="204.7" y="207.1">2</text>
<text x="262.5" y="207.1">1</text>
</g>
</svg>
